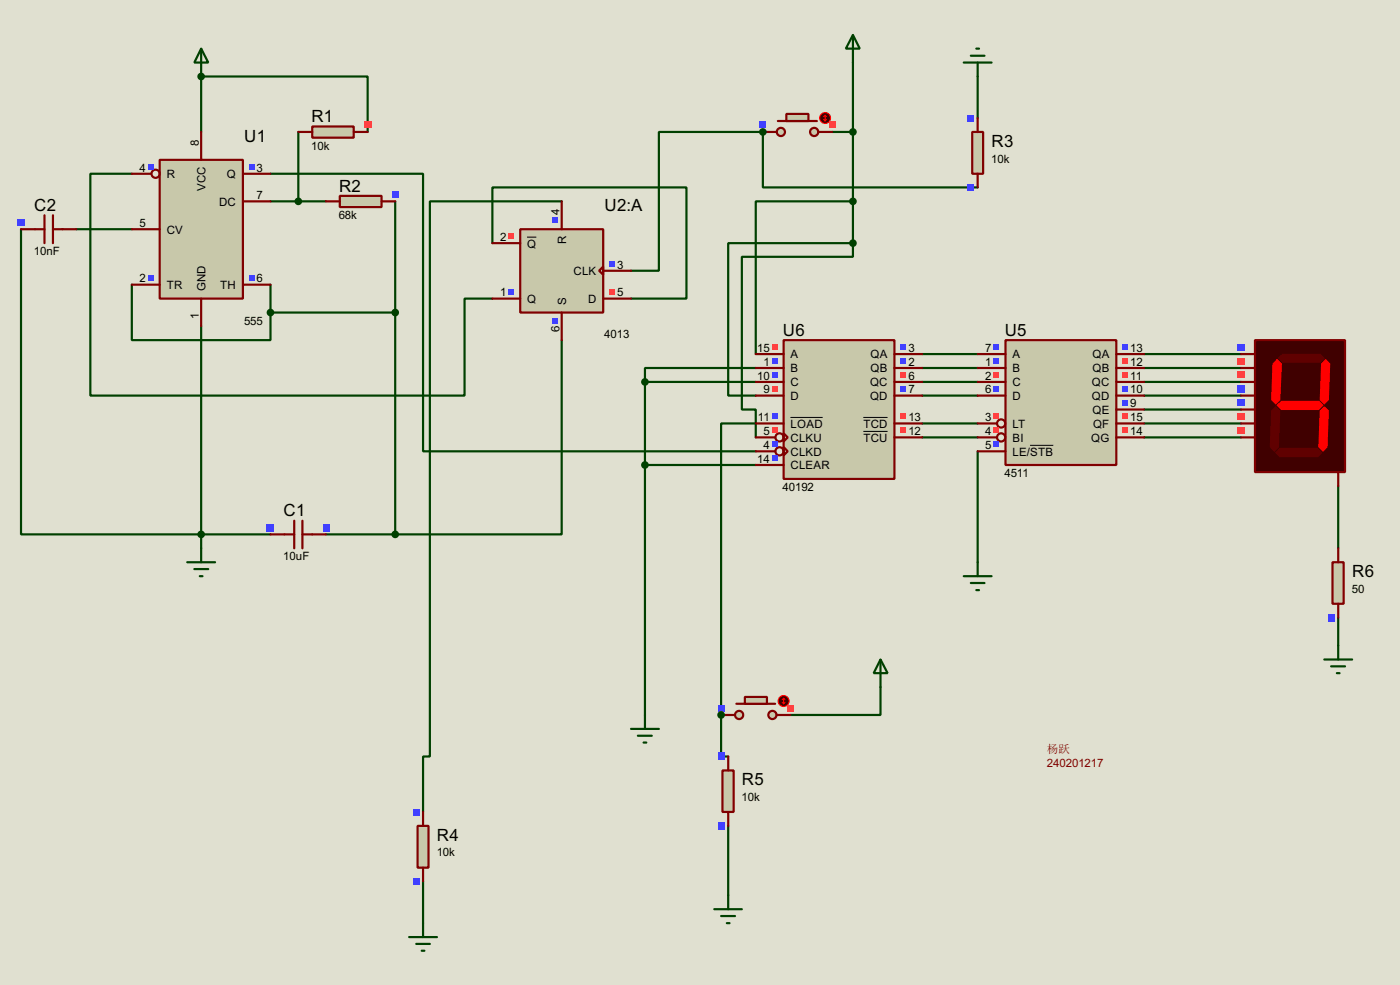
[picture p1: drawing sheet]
<svg xmlns="http://www.w3.org/2000/svg" width="256mm" height="180mm" viewBox="0 0 256 180" stroke-linecap="round" stroke-linejoin="round" font-family="sans-serif">
<path d="M0 0h256.5v180.3h-256.5z" fill="#e0e0d0"/>
<g fill="none" stroke="#004000" stroke-width=".4">
<path d="M36.9 14v10.2M24.2 31.8h-7.6v40.6h68.5v-17.7h5.1M49.6 36.9h10.1M54.7 24.2v12.7M14 42h10.2M90.2 44.5v-10.2h35.6v20.4h-10.2M209.6 64.8h17.8M209.6 67.4h17.8M209.6 69.9h17.8M209.6 72.4h17.8M209.6 75h17.8M209.6 77.5h17.8"/>
<path d="M209.6 80.1h17.8"/>
</g>
<circle cx="36.9" cy="14" r=".2" fill="#004000"/>
<g fill="none" stroke="#004000" stroke-width=".4">
<path d="M36.9 14h30.5v10.2M72.4 36.9v60.9M102.9 36.9h-24.1v101.6h-1.3v10.1M139.8 24.2h-19.1v25.4h-5.1M3.9 42v55.8h45.7M24.2 52.1v10.2h25.4v-5.1M36.9 59.7v40.7M49.6 52.1v5.1M49.6 57.2h22.8M102.9 62.3v35.5h-30.5M59.7 97.8h12.7M161.3 125.8v5.1h-16.5"/>
<path d="M133.4 151.2v12.7M77.5 161.3v7.7"/>
</g>
<circle cx="139.8" cy="24.2" r=".2" fill="#004000"/>
<g fill="none" stroke="#004000" stroke-width=".4">
<path d="M156.3 11.5v25.4h-17.8v27.9M179.1 14v7.6M49.6 31.8h27.9v50.8h61M139.8 24.2v10.1h39.3M152.5 24.2h3.8M138.5 67.4h-20.3v2.5h20.3M169 64.8h10.1M169 67.4h10.1M169 69.9h10.1M169 72.4h10.1M169 77.5h10.1M169 80.1h10.1"/>
<path d="M245.2 89v11.4M245.2 113.1v5.1M132.1 130.9v7.6h1.3"/>
</g>
<circle cx="132.1" cy="130.9" r=".2" fill="#004000"/>
<path d="M156.3 36.9v7.6M156.3 44.5h-22.9v27.9h5.1M156.3 44.5v2.5h-20.4v28h2.6v5.1M118.2 69.9v61M138.5 77.5h-6.4v53.4M118.2 85.1h20.3M179.1 82.6v20.3" fill="none" stroke="#004000" stroke-width=".4"/>
<path d="M29.3 29.3h15.2v25.4h-15.2z" fill="#c8c8aa" stroke="#800000" stroke-width=".4"/>
<g fill="none" stroke="#800000" stroke-width=".4">
<path d="M24.2 31.8h3.5M36.9 24.2v5.1M44.5 31.8h5.1M44.5 36.9h5.1M24.2 52.1h5.1M24.2 42h5.1M36.9 54.7v5M44.5 52.1h5.1"/>
<circle cx="28.5" cy="31.8" r=".75"/>
</g>
<g fill="#4040ff">
<path d="M27.1 30h1v1h-1z"/>
<path d="M45.6 30h1.1v1h-1.1z"/>
<path d="M27.1 50.3h1v1.1h-1z"/>
<path d="M45.6 50.3h1.1v1.1h-1.1z"/>
</g>
<path d="M95.3 42h15.2v15.2h-15.2z" fill="#c8c8aa" stroke="#800000" stroke-width=".4"/>
<path d="M102.9 36.9v5.1M90.2 54.7h5.1M90.2 44.5h5.1M102.9 57.2v5.1M109.8 49.6l.7-.8v1.5zM110.5 54.7h5.1M110.5 49.6h5.1" fill="none" stroke="#800000" stroke-width=".4"/>
<path d="M96.6 43.4h1.7" fill="none" stroke="#000" stroke-width=".18"/>
<path d="M111.7 52.9h1v1h-1z" fill="#ff4040"/>
<g fill="#4040ff">
<path d="M93.1 52.9h1.1v1h-1.1z"/>
<path d="M111.7 47.8h1v1h-1z"/>
</g>
<path d="M93.1 42.7h1.1v1h-1.1z" fill="#ff4040"/>
<g fill="#4040ff">
<path d="M101.1 39.8h1.1v1h-1.1z"/>
<path d="M101.1 58.3h1.1v1.1h-1.1z"/>
</g>
<path d="M184.2 62.3h20.3v22.8h-20.3z" fill="#c8c8aa" stroke="#800000" stroke-width=".4"/>
<g fill="none" stroke="#800000" stroke-width=".4">
<path d="M179.1 64.8h5.1M179.1 67.4h5.1M179.1 69.9h5.1M179.1 72.4h5.1M179.1 77.5h3.6M204.5 64.8h5.1M204.5 67.4h5.1M204.5 69.9h5.1M204.5 72.4h5.1M204.5 77.5h5.1M204.5 75h5.1M179.1 80.1h3.6"/>
<path d="M179.1 82.6h5.1M204.5 80.1h5.1"/>
<circle cx="183.4" cy="77.5" r=".75"/>
<circle cx="183.4" cy="80.1" r=".75"/>
</g>
<path d="M188.7 81.5h4.3" fill="none" stroke="#000" stroke-width=".18"/>
<g fill="#4040ff">
<path d="M182 63h1.1v1.1h-1.1z"/>
<path d="M182 65.6h1.1v1h-1.1z"/>
</g>
<path d="M182 68.1h1.1v1h-1.1z" fill="#ff4040"/>
<path d="M182 70.7h1.1v1h-1.1z" fill="#4040ff"/>
<g fill="#ff4040">
<path d="M182 75.7h1.1v1.1h-1.1z"/>
<path d="M182 78.3h1.1v1h-1.1z"/>
</g>
<g fill="#4040ff">
<path d="M182 80.8h1.1v1h-1.1z"/>
<path d="M205.7 63h1v1.1h-1z"/>
</g>
<g fill="#ff4040">
<path d="M205.7 65.6h1v1h-1z"/>
<path d="M205.7 68.1h1v1h-1z"/>
</g>
<g fill="#4040ff">
<path d="M205.7 70.7h1v1h-1z"/>
<path d="M205.7 73.2h1v1h-1z"/>
</g>
<g fill="#ff4040">
<path d="M205.7 75.7h1v1.1h-1z"/>
<path d="M205.7 78.3h1v1h-1z"/>
</g>
<path d="M229.9 62.3h16.5v24.1h-16.5z" fill="#400000" stroke="#800000" stroke-width=".4"/>
<g fill="#600000" stroke="#600000" stroke-width=".18">
<path d="M234.2 65.6l.8-.8h6.9l.7 .8-.7 .7h-6.9z" fill-rule="evenodd"/>
<path d="M234.5 82.1h6.9l.7 .8-.7 .7h-6.9l-.8-.7z" fill-rule="evenodd"/>
<path d="M233 75.2l.7-.7 .8 .7-.3 6.6-.7 .8-.8-.8z" fill-rule="evenodd"/>
</g>
<g fill="#f00" stroke="#f00" stroke-width=".18">
<path d="M242.9 65.8l.7 .8-.2 6.6-.8 .8-.7-.8 .2-6.6z" fill-rule="evenodd"/>
<path d="M241.9 75.2l.7-.7 .8 .7-.3 6.6-.7 .8-.8-.8z" fill-rule="evenodd"/>
<path d="M234 65.8l.8 .8-.3 6.6-.8 .8-.7-.8 .2-6.6z" fill-rule="evenodd"/>
<path d="M234 74.2l.8-.7h6.8l.8 .7-.8 .8h-6.8z" fill-rule="evenodd"/>
</g>
<path d="M227.4 64.8h2.5M227.4 67.4h2.5M227.4 69.9h2.5M227.4 72.4h2.5M227.4 75h2.5M227.4 77.5h2.5M227.4 80.1h2.5M245.2 86.4v2.6" fill="none" stroke="#800000" stroke-width=".4"/>
<path d="M226.7 62.9h1.3v1.3h-1.3z" fill="#4040ff"/>
<g fill="#ff4040">
<path d="M226.7 65.5h1.3v1.2h-1.3z"/>
<path d="M226.7 68h1.3v1.3h-1.3z"/>
</g>
<g fill="#4040ff">
<path d="M226.7 70.5h1.3v1.3h-1.3z"/>
<path d="M226.7 73.1h1.3v1.2h-1.3z"/>
</g>
<g fill="#ff4040">
<path d="M226.7 75.6h1.3v1.3h-1.3z"/>
<path d="M226.7 78.2h1.3v1.2h-1.3z"/>
</g>
<g fill="#c8c8aa" stroke="#800000" stroke-width=".4">
<circle cx="141.5" cy="130.9" r=".75"/>
<circle cx="135.4" cy="130.9" r=".75"/>
</g>
<path d="M134.9 128.8h7.1" fill="none" stroke="#800000" stroke-width=".4"/>
<path d="M136.5 127.6h4v1.2h-4z" fill="#c8c8aa" stroke="#800000" stroke-width=".4"/>
<path d="M132.1 130.9h2.6M142.3 130.9h2.5" fill="none" stroke="#800000" stroke-width=".4"/>
<circle cx="143.5" cy="128.3" r="1" fill="#400000" stroke="#f00" stroke-width=".2"/>
<path d="M143.3 128.6l.3 .2M143.6 127.8v1M143.6 127.8l-.3 .3M143.6 127.8l.2 .3M143.8 128.6l-.2 .2" fill="none" stroke="#f00" stroke-width=".2"/>
<path d="M131.5 129h1.3v1.2h-1.3z" fill="#4040ff"/>
<path d="M144.2 129h1.3v1.2h-1.3z" fill="#ff4040"/>
<g fill="#c8c8aa" stroke="#800000" stroke-width=".4">
<circle cx="149.1" cy="24.2" r=".75"/>
<circle cx="143" cy="24.2" r=".75"/>
</g>
<path d="M142.5 22.2h7.2" fill="none" stroke="#800000" stroke-width=".4"/>
<path d="M144.1 20.9h4v1.3h-4z" fill="#c8c8aa" stroke="#800000" stroke-width=".4"/>
<path d="M139.8 24.2h2.5M149.9 24.2h2.6" fill="none" stroke="#800000" stroke-width=".4"/>
<circle cx="151.1" cy="21.6" r="1" fill="#400000" stroke="#f00" stroke-width=".2"/>
<path d="M150.9 21.9l.3 .3M151.2 21.1v1.1M151.2 21.1l-.3 .3M151.2 21.1l.2 .3M151.4 21.9l-.2 .3" fill="none" stroke="#f00" stroke-width=".2"/>
<path d="M139.1 22.3h1.3v1.2h-1.3z" fill="#4040ff"/>
<path d="M151.8 22.3h1.3v1.2h-1.3z" fill="#ff4040"/>
<path d="M57.2 23.2h7.6v2h-7.6z" fill="#c8c8aa" stroke="#800000" stroke-width=".4"/>
<path d="M54.7 24.2h2.5M64.8 24.2h2.6" fill="none" stroke="#800000" stroke-width=".4"/>
<path d="M66.7 22.3h1.3v1.2h-1.3z" fill="#ff4040"/>
<path d="M62.3 35.9h7.6v2h-7.6z" fill="#c8c8aa" stroke="#800000" stroke-width=".4"/>
<path d="M59.7 36.9h2.6M69.9 36.9h2.5" fill="none" stroke="#800000" stroke-width=".4"/>
<path d="M71.8 35h1.3v1.2h-1.3z" fill="#4040ff"/>
<path d="M49.6 97.8h4.3M53.9 95.3v5.1M55.4 95.3v5.1M55.4 97.8h4.3" fill="none" stroke="#800000" stroke-width=".4"/>
<g fill="#4040ff">
<path d="M59.1 95.9h1.3v1.3h-1.3z"/>
<path d="M48.9 95.9h1.3v1.3h-1.3z"/>
</g>
<path d="M8.2 39.4v5.1M9.7 39.4v5.1M3.9 42h4.3M9.7 42h4.3" fill="none" stroke="#800000" stroke-width=".4"/>
<path d="M3.2 40.1h1.3v1.2h-1.3z" fill="#4040ff"/>
<path d="M36.9 8.9l1.3 2.6h-2.6zM36.9 8.9v5.1M34.3 102.9h5.1M35.6 104.2h2.6M36.6 105.5h.5M36.9 100.4v2.5" fill="none" stroke="#004000" stroke-width=".4"/>
<g fill="#004000" stroke="#004000" stroke-width=".4">
<circle cx="54.6" cy="36.9" r=".5"/>
<circle cx="36.8" cy="14" r=".5"/>
</g>
<path d="M178.1 24.2h2v7.6h-2z" fill="#c8c8aa" stroke="#800000" stroke-width=".4"/>
<path d="M179.1 21.6v2.6M179.1 31.8v2.5" fill="none" stroke="#800000" stroke-width=".4"/>
<g fill="#4040ff">
<path d="M177.2 21h1.3v1.3h-1.3z"/>
<path d="M177.2 33.7h1.3v1.3h-1.3z"/>
</g>
<path d="M76.5 151.2h2v7.6h-2z" fill="#c8c8aa" stroke="#800000" stroke-width=".4"/>
<path d="M77.5 148.6v2.6M77.5 158.8v2.5" fill="none" stroke="#800000" stroke-width=".4"/>
<g fill="#4040ff">
<path d="M75.6 148h1.3v1.3h-1.3z"/>
<path d="M75.6 160.7h1.3v1.3h-1.3z"/>
</g>
<path d="M132.4 141h2v7.6h-2z" fill="#c8c8aa" stroke="#800000" stroke-width=".4"/>
<path d="M133.4 138.5v2.5M133.4 148.6v2.6" fill="none" stroke="#800000" stroke-width=".4"/>
<g fill="#4040ff">
<path d="M131.5 137.8h1.3v1.3h-1.3z"/>
<path d="M131.5 150.5h1.3v1.3h-1.3z"/>
</g>
<g fill="#004000" stroke="#004000" stroke-width=".4">
<circle cx="49.5" cy="57.2" r=".5"/>
<circle cx="72.4" cy="57.2" r=".5"/>
<circle cx="36.8" cy="97.8" r=".5"/>
<circle cx="72.4" cy="97.8" r=".5"/>
<circle cx="139.7" cy="24.2" r=".5"/>
</g>
<g fill="none" stroke="#004000" stroke-width=".4">
<path d="M156.3 6.4l1.2 2.5h-2.5zM156.3 6.4v5.1M176.6 11.5h5.1M177.9 10.2h2.5M178.9 8.9h.5M179.1 11.5v2.5M245.2 118.2v2.5M161.3 120.7l1.3 2.5h-2.5zM161.3 120.7v5.1M242.6 120.7h5.1M243.9 122h2.5M244.9 123.2h.5"/>
<path d="M75 171.5h5.1M76.3 172.8h2.5M77.3 174h.5M77.5 169v2.5M130.9 166.4h5M132.1 167.7h2.6M133.2 169h.5M133.4 163.9v2.5"/>
</g>
<path d="M244.1 102.9h2.1v7.6h-2.1z" fill="#c8c8aa" stroke="#800000" stroke-width=".4"/>
<path d="M245.2 100.4v2.5M245.2 110.5v2.6" fill="none" stroke="#800000" stroke-width=".4"/>
<path d="M243.3 112.4h1.2v1.3h-1.2z" fill="#4040ff"/>
<path d="M143.6 62.3h20.3v25.4h-20.3z" fill="#c8c8aa" stroke="#800000" stroke-width=".4"/>
<g fill="none" stroke="#800000" stroke-width=".4">
<path d="M138.5 64.8h5.1M138.5 67.4h5.1M138.5 69.9h5.1M138.5 72.4h5.1M138.5 77.5h5.1M143.6 79.3l.7 .8-.7 .7zM163.9 64.8h5.1M163.9 67.4h5.1M163.9 69.9h5.1M163.9 72.4h5.1M163.9 77.5h5.1M138.5 85.1h5.1"/>
<path d="M138.5 80.1h3.5M138.5 82.6h3.5M143.6 81.8l.7 .8-.7 .8zM163.9 80.1h5.1"/>
<circle cx="142.8" cy="82.6" r=".75"/>
<circle cx="142.8" cy="80.1" r=".75"/>
</g>
<path d="M144.8 76.4h5.9M158.2 76.4h4.4M158.2 79h4.4" fill="none" stroke="#000" stroke-width=".18"/>
<path d="M141.4 63h1v1.1h-1z" fill="#ff4040"/>
<g fill="#4040ff">
<path d="M141.4 65.6h1v1h-1z"/>
<path d="M141.4 68.1h1v1h-1z"/>
</g>
<path d="M141.4 70.7h1v1h-1z" fill="#ff4040"/>
<g fill="#4040ff">
<path d="M141.4 75.7h1v1.1h-1z"/>
<path d="M141.4 83.4h1v1h-1z"/>
<path d="M165 63h1v1.1h-1z"/>
<path d="M165 65.6h1v1h-1z"/>
</g>
<path d="M165 68.1h1v1h-1z" fill="#ff4040"/>
<path d="M165 70.7h1v1h-1z" fill="#4040ff"/>
<g fill="#ff4040">
<path d="M165 75.7h1v1.1h-1z"/>
<path d="M165 78.3h1v1h-1z"/>
<path d="M141.4 78.3h1v1h-1z"/>
</g>
<path d="M141.4 80.8h1v1h-1z" fill="#4040ff"/>
<g fill="#004000" stroke="#004000" stroke-width=".4">
<circle cx="156.2" cy="24.2" r=".5"/>
<circle cx="156.2" cy="36.9" r=".5"/>
<circle cx="118.1" cy="69.9" r=".5"/>
<circle cx="132.1" cy="130.9" r=".5"/>
<circle cx="118.1" cy="85.1" r=".5"/>
<circle cx="156.2" cy="44.5" r=".5"/>
</g>
<path d="M176.6 105.5h5.1M177.9 106.7h2.5M178.9 108h.5M179.1 102.9v2.6M115.6 133.4h5.1M116.9 134.7h2.5M117.9 135.9h.5M118.2 130.9v2.5" fill="none" stroke="#004000" stroke-width=".4"/>
<g font-size="3.5">
<text x="57.1" y="22.4">R1</text>
<text x="44.8" y="25.9">U1</text>
<text x="181.7" y="26.8">R3</text>
<text x="62.1" y="35.1">R2</text>
<text x="6.3" y="38.6">C2</text>
<text x="110.8" y="38.6">U2:A</text>
<text x="143.4" y="61.4">U6</text>
<text x="184.1" y="61.4">U5</text>
<text x="52" y="94.5">C1</text>
<text x="247.7" y="105.6">R6</text>
<text x="135.9" y="143.7">R5</text>
<text x="80.1" y="153.9">R4</text>
</g>
<g font-size="2.4">
<text x="36.5" y="26.7" transform="rotate(-90 36.5 26.7)">8</text>
<text x="57" y="27.4">10k</text>
<text x="181.6" y="29.8">10k</text>
<text x="25.6" y="31.4">4</text>
<text x="30.5" y="32.6">R</text>
<text x="37.7" y="35" transform="rotate(-90 37.7 35)">VCC</text>
<text x="41.5" y="32.6">Q</text>
<text x="47" y="31.4">3</text>
<text x="25.6" y="41.6">5</text>
<text x="40.1" y="37.7">DC</text>
<text x="47" y="36.5">7</text>
<text x="62.1" y="40.1">68k</text>
<text x="102.5" y="39.4" transform="rotate(-90 102.5 39.4)">4</text>
<text x="6.2" y="46.7">10nF</text>
<text x="30.5" y="42.7">CV</text>
<text x="91.6" y="44.1">2</text>
<text x="96.6" y="45.3">Q</text>
<text x="103.7" y="44.7" transform="rotate(-90 103.7 44.7)">R</text>
<text x="25.6" y="51.7">2</text>
<text x="30.5" y="52.9">TR</text>
<text x="37.7" y="53.3" transform="rotate(-90 37.7 53.3)">GND</text>
<text x="40.3" y="52.9">TH</text>
<text x="47" y="51.7">6</text>
<text x="105.1" y="50.4">CLK</text>
<text x="113.1" y="49.2">3</text>
<text x="36.5" y="58.4" transform="rotate(-90 36.5 58.4)">1</text>
<text x="44.7" y="59.4">555</text>
<text x="91.6" y="54.3">1</text>
<text x="96.6" y="55.4">Q</text>
<text x="103.7" y="55.9" transform="rotate(-90 103.7 55.9)">S</text>
<text x="107.7" y="55.4">D</text>
<text x="113.1" y="54.3">5</text>
<text x="102.5" y="60.9" transform="rotate(-90 102.5 60.9)">6</text>
<text x="110.7" y="61.9">4013</text>
<text x="138.7" y="64.4">15</text>
<text x="144.8" y="65.6">A</text>
<text x="159.5" y="65.6">QA</text>
<text x="166.4" y="64.4">3</text>
<text x="180.5" y="64.4">7</text>
<text x="185.5" y="65.6">A</text>
<text x="200.1" y="65.6">QA</text>
<text x="207.1" y="64.4">13</text>
<text x="138.7" y="69.5">10</text>
<text x="139.9" y="67">1</text>
<text x="139.9" y="72">9</text>
<text x="144.8" y="68.1">B</text>
<text x="144.8" y="70.7">C</text>
<text x="159.4" y="70.7">QC</text>
<text x="159.5" y="68.1">QB</text>
<text x="166.4" y="67">2</text>
<text x="166.4" y="69.5">6</text>
<text x="166.4" y="72">7</text>
<text x="180.5" y="67">1</text>
<text x="180.5" y="69.5">2</text>
<text x="180.5" y="72">6</text>
<text x="185.5" y="68.1">B</text>
<text x="185.5" y="70.7">C</text>
<text x="200" y="70.7">QC</text>
<text x="200.1" y="68.1">QB</text>
<text x="207.1" y="67">12</text>
<text x="207.1" y="69.5">11</text>
<text x="207.1" y="72">10</text>
<text x="138.9" y="77.1">11</text>
<text x="144.8" y="73.2">D</text>
<text x="159.4" y="73.2">QD</text>
<text x="166.4" y="77.1">13</text>
<text x="180.5" y="77.1">3</text>
<text x="185.5" y="73.2">D</text>
<text x="200" y="73.2">QD</text>
<text x="200.1" y="75.8">QE</text>
<text x="207.1" y="74.6">9</text>
<text x="207.1" y="77.1">15</text>
<text x="139.9" y="79.7">5</text>
<text x="139.9" y="82.2">4</text>
<text x="144.8" y="78.3">LOAD</text>
<text x="144.8" y="80.8">CLKU</text>
<text x="144.8" y="83.4">CLKD</text>
<text x="158.2" y="78.3">TCD</text>
<text x="158.2" y="80.8">TCU</text>
<text x="166.4" y="79.7">12</text>
<text x="180.5" y="79.7">4</text>
<text x="180.5" y="82.2">5</text>
<text x="185.5" y="78.3">LT</text>
<text x="185.5" y="80.8">BI</text>
<text x="185.5" y="83.4">LE/STB</text>
<text x="199.9" y="80.8">QG</text>
<text x="200.2" y="78.3">QF</text>
<text x="207.1" y="79.7">14</text>
<text x="138.7" y="84.7">14</text>
<text x="143.4" y="89.9">40192</text>
<text x="144.8" y="85.9">CLEAR</text>
<text x="184" y="87.3">4511</text>
<text x="51.9" y="102.6">10uF</text>
<text x="247.7" y="108.5">50</text>
<text x="135.9" y="146.6">10k</text>
<text x="80" y="156.8">10k</text>
</g>
<text font-size="2.4" fill="#800000" x="191.8" y="140.5">240201217</text>
<text font-size="2.1" fill="#800000" x="191.8" y="137.9">杨跃</text>
</svg>
